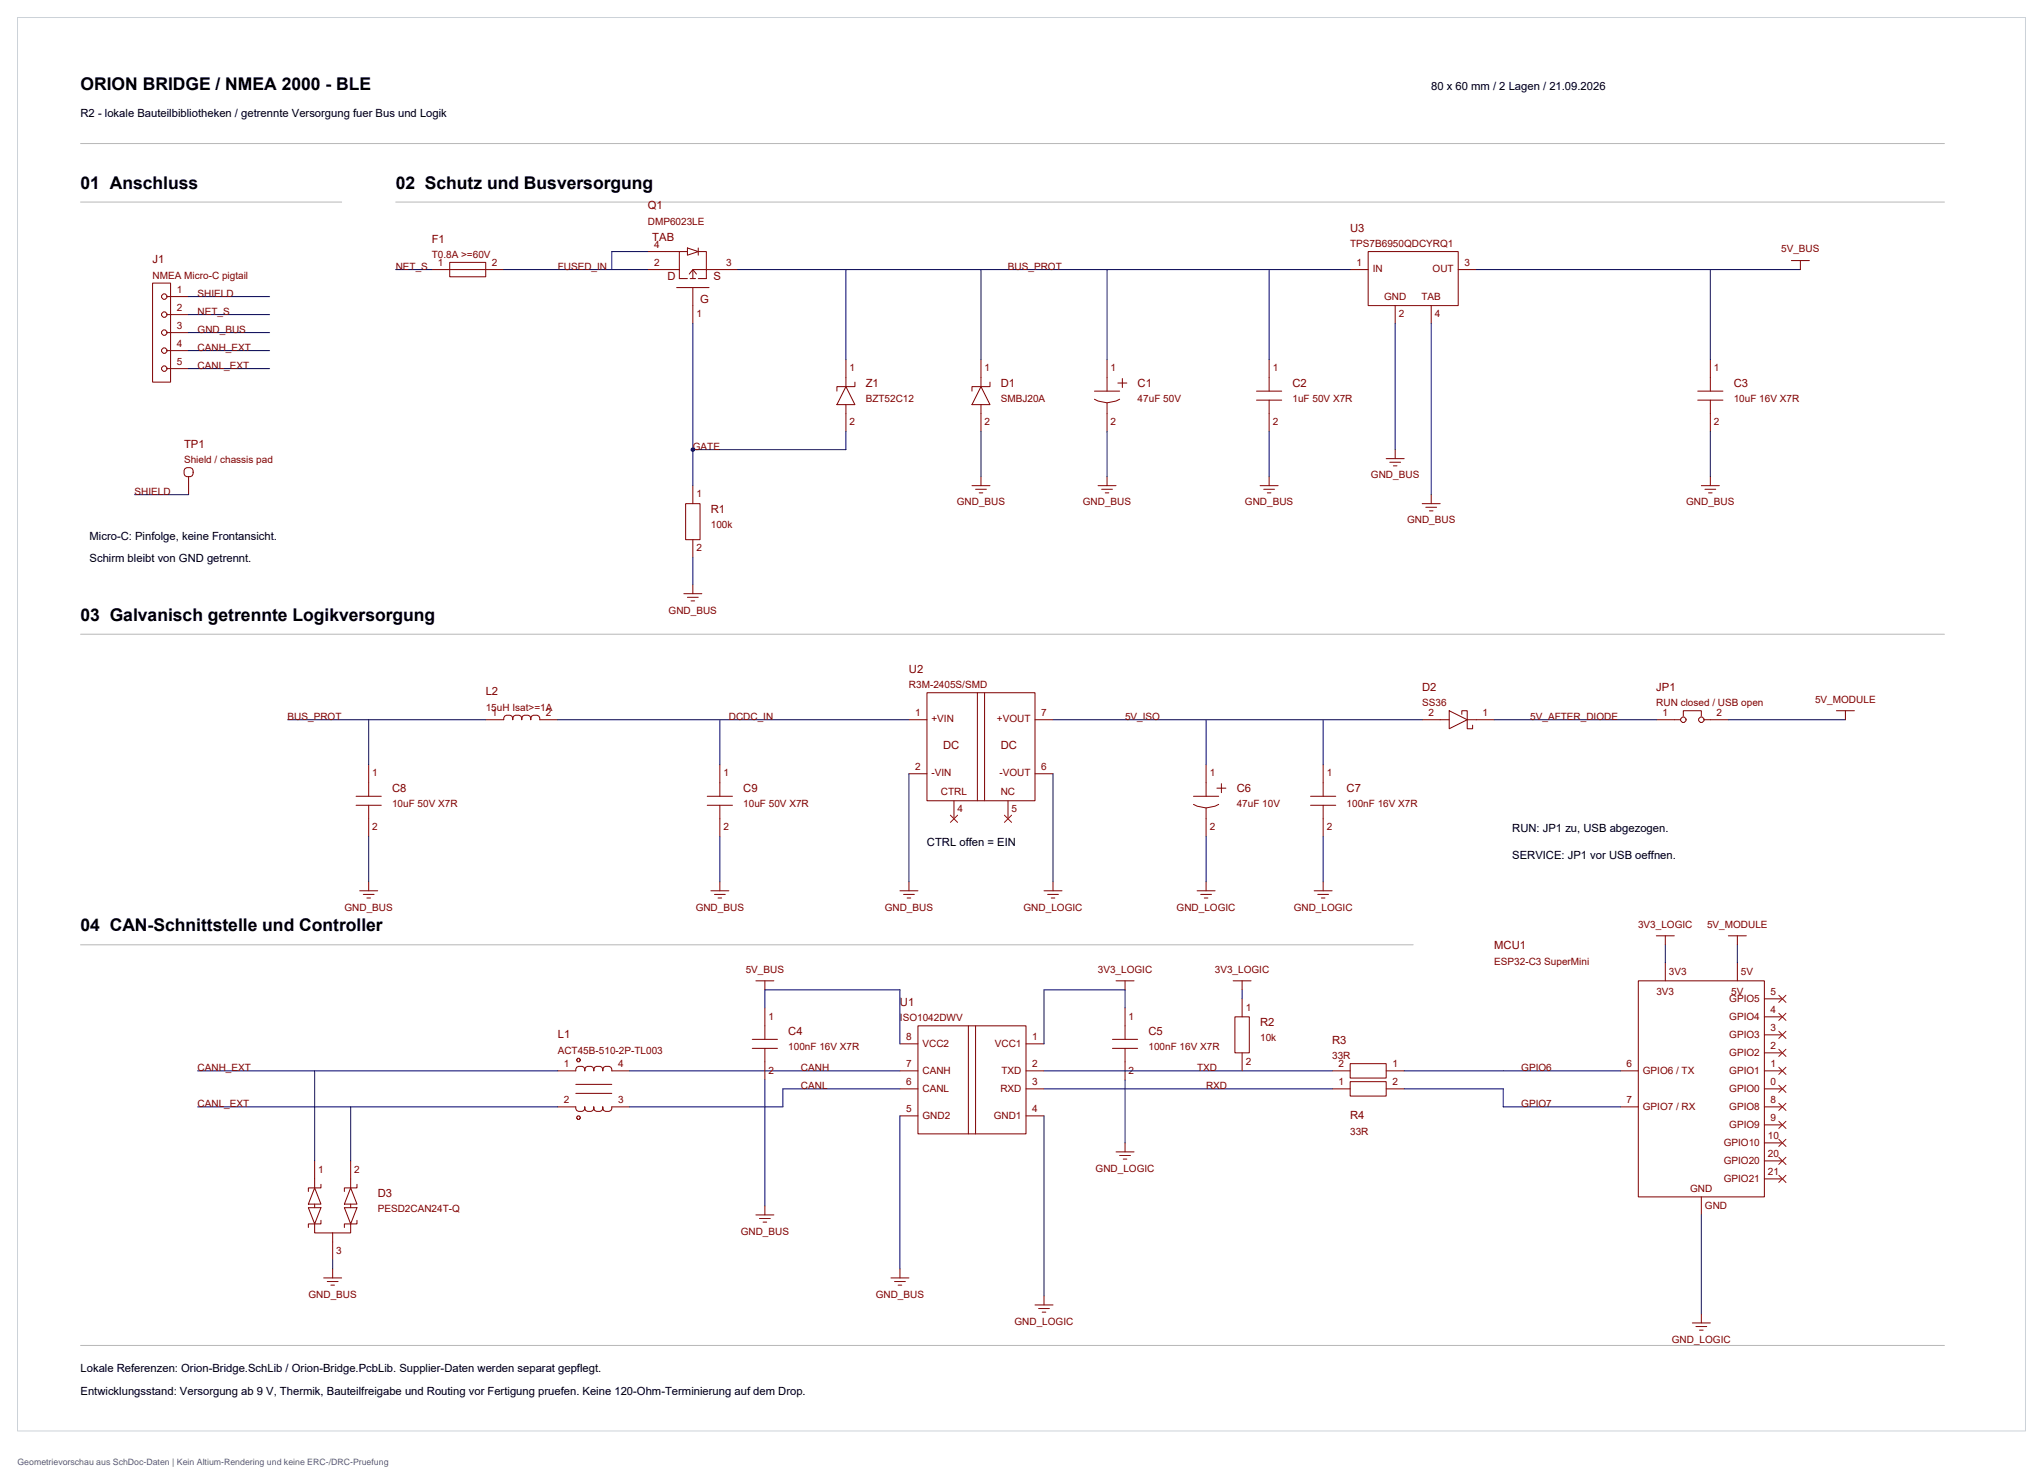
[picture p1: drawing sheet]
<svg xmlns="http://www.w3.org/2000/svg" width="576mm" height="416mm" viewBox="0 0 576 416" stroke-linecap="round" stroke-linejoin="round" font-family="sans-serif">
<path d="M4.9 4.9h566.5v398.8h-566.5z" fill="none" stroke="#ccd2d8" stroke-width=".28"/>
<path d="M22.7 40.5h525.8M22.7 57h73.7M111.6 57h436.9M22.7 178.9h525.8M22.7 266.6h375.9M22.7 379.6h525.8" fill="none" stroke="#b7b7b7" stroke-width=".28"/>
<g fill="none" stroke="#800000" stroke-width=".28">
<path d="M43 79.9h5.1v27.9h-5.1zM121.8 76.1h20.3M126.9 74h10.1v4.1h-10.1zM182.7 76.1h8.9v2.5h2.3M182.7 71h8.9M193.9 71h-2.3v5.1M193.9 70l3.1 1-3.1 1zM194.4 77.3l1-1.2 1.1 1.2M194.7 78.6h1.5M197 71h2.2v5.1h-3.8v2.5M197 70v2M208.1 76.1h-8.9v2.5h-2.2"/>
<path d="M380.9 76.1h5M385.9 71h25.4v15.2h-25.4zM411.3 76.1h5.1M505.3 73.5h5.1M507.9 73.5v2.6M47.1 83.7h6.1M47.1 88.8h6.1M47.1 93.8h6.1M47.1 98.9h6.1M190.9 81.1h9.1M195.4 81.1v10.2M393.6 86.2v5.1"/>
<path d="M403.7 86.2v5.1M47.1 104h6.1M238.6 109.1l2.6 5.1h-5.1zM238.6 101.5v7.6M238.6 114.2v7.6M241.2 107.8v1.3h-5.1v1.2M276.7 109.1l2.6 5.1h-5.1zM276.7 101.5v7.6M276.7 114.2v7.6M279.3 107.8v1.3h-5.1v1.2M308.7 112.6l1 .5a6.7 6.7 0 0 0 6.1-.5M308.7 110.3h7.1"/>
<path d="M312.3 101.5v8.8M312.3 113.7v8.1M315.3 108.1h2.6M316.6 106.8v2.5M354.4 110.3h7.2M354.4 112.9h7.2M358 101.5v8.8M358 112.9v8.9M478.9 110.3h7.1M478.9 112.9h7.1M482.5 101.5v8.8M482.5 112.9v8.9"/>
<path d="M52.2 132.2a1.41 1.41 0 0 1 1.7-.1 1.41 1.41 0 0 1 .6 1.6 1.37 1.37 0 0 1-1.8 .8 1.37 1.37 0 0 1-.8-1.8zM53.2 134.5v5.1M195.4 137v5.1M274.2 137h5.1M275.2 138h3M276.2 139.1h1M276.7 134.5v2.5M309.7 137h5.1M310.8 138h3M311.8 139.1h1M312.3 134.5v2.5M355.5 137h5"/>
<path d="M356.5 138h3M357.5 139.1h1M358 134.5v2.5M391 129.4h5.1M392 130.4h3.1M393.1 131.4h1M393.6 126.9v2.5M403.7 139.6v2.5M479.9 137h5.1M480.9 138h3.1M482 139.1h1M482.5 134.5v2.5"/>
<path d="M193.4 142.1h4.1v10.2h-4.1zM195.4 152.3v5M401.2 142.1h5.1M402.2 143.1h3M403.2 144.1h1M192.9 167.5h5.1M193.9 168.5h3.1M194.9 169.5h1M195.4 165v2.5M261.5 195.4h30.5v30.5h-30.5zM275.7 195.4v30.5M277.7 195.4v30.5"/>
<path d="M104 215.8v8.8M137 203.1h5.1a1.31 1.31 0 0 1 1-1.4 1.31 1.31 0 0 1 1.5 .9v.5a1.31 1.31 0 0 1 1.1-1.4 1.31 1.31 0 0 1 1.5 .9v.5a1.31 1.31 0 0 1 1-1.4 1.31 1.31 0 0 1 1.5 .9v.5a1.31 1.31 0 0 1 1.1-1.4 1.31 1.31 0 0 1 1.5 .9v.5h5M203.1 215.8v8.8M256.4 203.1h5.1M256.4 218.3h5.1M292 203.1h5M292 218.3h5M340.2 215.8v8.8M373.2 215.8v8.8M401.2 203.1h7.6M408.8 200.5l5.1 2.6-5.1 2.5zM412.4 201.5v-1h1.5v5.1h1.5v-1"/>
<path d="M413.9 203.1h7.6M467.2 203.1h6.9M474.8 202v-1.5h5.1v1.5M480.7 203.1h6.8M518 200.5h5.1M520.6 200.5v2.6M100.4 224.6h7.2M100.4 227.2h7.2M104 227.2v8.9M199.5 224.6h7.1M199.5 227.2h7.1M203.1 227.2v8.9"/>
<path d="M269.1 225.9v5.1M284.3 225.9v5.1M336.7 226.9l1 .5a6.7 6.7 0 0 0 6.1-.5M336.7 224.6h7.1M340.2 228v8.1M343.3 222.4h2.5M344.5 221.1v2.5M369.7 224.6h7.1M369.7 227.2h7.1M373.2 227.2v8.9M101.5 251.3h5M102.5 252.3h3"/>
<path d="M103.5 253.4h1M104 248.8v2.5M200.5 251.3h5.1M201.5 252.3h3.1M202.6 253.4h1M203.1 248.8v2.5M253.9 251.3h5M254.9 252.3h3M255.9 253.4h1M256.4 248.8v2.5M294.5 251.3h5.1M295.5 252.3h3.1"/>
<path d="M296.5 253.4h1M297 248.8v2.5M337.7 251.3h5.1M338.7 252.3h3M339.7 253.4h1M340.2 248.8v2.5M370.7 251.3h5.1M371.7 252.3h3.1M372.7 253.4h1M373.2 248.8v2.5M213.2 276.7h5.1M215.8 276.7v2.6"/>
<path d="M314.8 276.7h5.1M317.4 276.7v2.6M347.8 276.7h5.1M350.4 276.7v2.6M462.1 276.7h35.6v61h-35.6zM467.2 264h5.1M469.8 264v2.6M469.8 271.6v5.1M487.5 264h5.1M490.1 264v2.6M490.1 271.6v5.1M162.9 298.6h.5v.2h.3v.5h-.3v.3h-.5v-.3h-.2v-.5h.2z"/>
<path d="M212.2 293.2h7.1M212.2 295.8h7.1M215.8 284.3v8.9M215.8 295.8v8.9M253.9 294.5h5M258.9 289.4h30.5v30.5h-30.5zM273.2 289.4v30.5M275.2 289.4v30.5M289.4 294.5h5.1M313.8 293.2h7.1M313.8 295.8h7.1M317.4 284.3v8.9"/>
<path d="M317.4 295.8v8.9M348.3 286.9h4.1v10.1h-4.1zM350.4 281.8v5.1M350.4 297v5.1M497.7 281.8h5.1M497.7 286.9h5.1M497.7 292h5.1M497.7 297h5.1M157.3 302.1h5.1a1.31 1.31 0 0 1 1.1-1.3 1.31 1.31 0 0 1 1.5 .8v.5a1.31 1.31 0 0 1 1-1.3 1.31 1.31 0 0 1 1.5 .8v.5a1.31 1.31 0 0 1 1-1.3 1.31 1.31 0 0 1 1.5 .8v.5a1.31 1.31 0 0 1 1.1-1.3 1.31 1.31 0 0 1 1.5 .8v.5h5.1M157.3 312.3h5.1a1.31 1.31 0 0 0 1.1 1.3 1.31 1.31 0 0 0 1.5-.8v-.5a1.31 1.31 0 0 0 1 1.3 1.31 1.31 0 0 0 1.5-.8v-.5a1.31 1.31 0 0 0 1 1.3 1.31 1.31 0 0 0 1.5-.8v-.5a1.31 1.31 0 0 0 1.1 1.3 1.31 1.31 0 0 0 1.5-.8v-.5h5.1M162.4 305.9h10.2M162.4 308.5h10.2"/>
<path d="M162.7 315.1h.2v-.3h.5v.3h.3v.5h-.3v.2h-.5v-.2h-.2zM253.9 302.1h5M253.9 307.2h5M253.9 314.8h5M289.4 302.1h5.1M289.4 307.2h5.1M289.4 314.8h5.1M375.8 302.1h5.1M375.8 307.2h5.1M380.9 300.1h10.1v4.1h-10.1zM380.9 305.2h10.1v4h-10.1zM391 302.1h5.1"/>
<path d="M391 307.2h5.1M457.1 302.1h5M457.1 312.3h5M497.7 302.1h5.1M497.7 312.3h5.1M497.7 307.2h5.1M497.7 317.4h5.1M88.8 335.1l1.7 4.6h-3.5zM88.8 327.5v7.6M88.8 339.7v1M90.5 334.1v1h-3.5v1.1M98.9 335.1l1.8 4.6h-3.6z"/>
<path d="M98.9 327.5v7.6M98.9 339.7v1M100.7 334.1v1h-3.6v1.1M314.8 325h5.1M315.8 326h3.1M316.9 327h1M317.4 322.4v2.6M479.9 337.7v5.1M497.7 322.4h5.1M497.7 327.5h5.1M497.7 332.6h5.1M87 340.7h3.5l-1.7 4.6z"/>
<path d="M88.8 345.3v2.5h5M90.5 344.3v1h-3.5v1M93.8 347.8v7.7M93.8 358v2.5M97.1 340.7h3.6l-1.8 4.6zM98.9 345.3v2.5h-5.1M100.7 344.3v1h-3.6v1M213.2 342.8h5.1M214.2 343.8h3.1M215.3 344.8h1M215.8 340.2v2.6M253.9 358v2.5"/>
<path d="M91.3 360.5h5.1M92.3 361.6h3.1M93.3 362.6h1M251.3 360.5h5.1M252.3 361.6h3.1M253.4 362.6h1M292 368.2h5M293 369.2h3M294 370.2h1M294.5 365.6v2.6M477.4 373.2h5.1M478.4 374.3h3"/>
<path d="M479.4 375.3h1M479.9 370.7v2.5"/>
<circle cx="46.3" cy="83.6" r=".76"/>
<circle cx="46.3" cy="93.8" r=".76"/>
<circle cx="46.3" cy="88.7" r=".76"/>
<circle cx="46.3" cy="98.9" r=".76"/>
<circle cx="46.3" cy="103.9" r=".76"/>
<circle cx="474.8" cy="203" r=".76"/>
<circle cx="479.9" cy="203" r=".76"/>
</g>
<g fill="none" stroke="#000080" stroke-width=".28">
<path d="M111.6 76.1h10.2M142.1 76.1h40.6M182.7 71h-10.1v5.1M208.1 76.1h172.8M238.6 76.1v25.4M276.7 76.1v25.4M312.3 76.1v25.4M358 76.1v25.4M416.4 76.1h91.5M482.5 76.1v25.4M53.2 83.7h22.9M53.2 88.8h22.9"/>
<path d="M53.2 93.8h22.9M53.2 98.9h22.9M195.4 91.3v45.7M393.6 91.3v35.6M403.7 91.3v48.3M53.2 104h22.9M38 139.6h15.2M238.6 121.8v5.1h-43.2M276.7 121.8v12.7M312.3 121.8v12.7M358 121.8v12.7M482.5 121.8v12.7"/>
<path d="M195.4 157.3v7.7M81.1 203.1h55.9M104 203.1v12.7M157.3 203.1h99.1M203.1 203.1v12.7M256.4 218.3v30.5M297 203.1h104.2M297 218.3v30.5M340.2 203.1v12.7M373.2 203.1v12.7M421.5 203.1h45.7M487.5 203.1h33.1"/>
<path d="M104 236.1v12.7M203.1 236.1v12.7M340.2 236.1v12.7M373.2 236.1v12.7M350.4 279.3v2.5M469.8 266.6v5M490.1 266.6v5M215.8 284.3v-5h38.1v15.2M317.4 284.3v-5h-22.9v15.2M55.7 302.1h101.6M55.7 312.3h101.6M88.8 302.1v25.4"/>
<path d="M98.9 312.3v15.2M177.7 302.1h76.2M215.8 304.7v35.5M253.9 307.2h-33.1v5.1h-43.1M253.9 314.8v43.2M294.5 302.1h81.3M294.5 307.2h81.3M294.5 314.8v50.8M317.4 304.7v17.7M396.1 302.1h61M396.1 307.2h27.9v5.1h33.1M93.8 355.5v2.5"/>
<path d="M479.9 342.8v27.9"/>
</g>
<g fill="none" stroke="#f00" stroke-width=".28">
<path d="M268.1 230l2 2M270.1 230l-2 2M283.3 230l2.1 2M285.4 230l-2.1 2M501.8 280.8l2 2M501.8 285.9l2 2M501.8 290.9l2 2.1M501.8 296l2 2.1M503.8 280.8l-2 2M503.8 285.9l-2 2M503.8 290.9l-2 2.1M503.8 296l-2 2.1"/>
<path d="M501.8 311.3l2 2M501.8 316.3l2 2.1M501.8 301.1l2 2M501.8 306.2l2 2M503.8 311.3l-2 2M503.8 316.3l-2 2.1M503.8 301.1l-2 2M503.8 306.2l-2 2M501.8 321.4l2 2.1M501.8 326.5l2 2M501.8 331.6l2 2M503.8 321.4l-2 2.1"/>
<path d="M503.8 326.5l-2 2M503.8 331.6l-2 2"/>
</g>
<circle cx="195.4" cy="126.9" r=".64" fill="#000080"/>
<g font-size="4.9">
<text x="22.7" y="25.3">ORION BRIDGE / NMEA 2000 - BLE</text>
<text x="22.7" y="53.2">01 Anschluss</text>
<text x="111.6" y="53.2">02 Schutz und Busversorgung</text>
<text x="22.7" y="175.1">03 Galvanisch getrennte Logikversorgung</text>
<text x="22.7" y="262.7">04 CAN-Schnittstelle und Controller</text>
</g>
<g font-size="3.2">
<text x="403.7" y="25.3">80 x 60 mm / 2 Lagen / 21.09.2026</text>
<text x="22.7" y="32.9">R2 - lokale Bauteilbibliotheken / getrennte Versorgung fuer Bus und Logik</text>
<text x="25.3" y="152.3">Micro-C: Pinfolge, keine Frontansicht.</text>
<text x="25.3" y="158.6">Schirm bleibt von GND getrennt.</text>
<text x="261.5" y="238.6">CTRL offen = EIN</text>
<text x="426.6" y="234.8">RUN: JP1 zu, USB abgezogen.</text>
<text x="426.6" y="242.4">SERVICE: JP1 vor USB oeffnen.</text>
<text x="22.7" y="387.2">Lokale Referenzen: Orion-Bridge.SchLib / Orion-Bridge.PcbLib. Supplier-Daten werden separat gepflegt.</text>
<text x="22.7" y="393.6">Entwicklungsstand: Versorgung ab 9 V, Thermik, Bauteilfreigabe und Routing vor Fertigung pruefen. Keine 120-Ohm-Terminierung auf dem Drop.</text>
</g>
<g font-size="3.2" fill="#800000">
<text x="182.7" y="59">Q1</text>
<text x="380.9" y="65.4">U3</text>
<text x="121.8" y="68.4">F1</text>
<text x="184" y="67.9">TAB</text>
<text x="43" y="74.3">J1</text>
<text x="188.3" y="79.1">D</text>
<text x="201.3" y="79.1">S</text>
<text x="197.5" y="85.5">G</text>
<text x="244.2" y="109.1">Z1</text>
<text x="282.3" y="109.1">D1</text>
<text x="320.9" y="109.1">C1</text>
<text x="364.6" y="109.1">C2</text>
<text x="489.1" y="109.1">C3</text>
<text x="51.9" y="126.4">TP1</text>
<text x="200.5" y="144.6">R1</text>
<text x="256.4" y="189.9">U2</text>
<text x="137" y="196.2">L2</text>
<text x="401.2" y="194.9">D2</text>
<text x="467.2" y="194.9">JP1</text>
<text x="266.1" y="211.2">DC</text>
<text x="282.3" y="211.2">DC</text>
<text x="110.6" y="223.4">C8</text>
<text x="209.7" y="223.4">C9</text>
<text x="348.9" y="223.4">C6</text>
<text x="379.8" y="223.4">C7</text>
<text x="421.5" y="267.8">MCU1</text>
<text x="253.9" y="283.8">U1</text>
<text x="157.3" y="293">L1</text>
<text x="222.4" y="292">C4</text>
<text x="324" y="292">C5</text>
<text x="355.5" y="289.4">R2</text>
<text x="375.8" y="294.5">R3</text>
<text x="380.9" y="315.8">R4</text>
<text x="106.5" y="337.7">D3</text>
</g>
<g font-size="2.8" fill="#800000">
<text x="182.7" y="63.4">DMP6023LE</text>
<text x="184.5" y="70">4</text>
<text x="380.9" y="69.7">TPS7B6950QDCYRQ1</text>
<text x="502.4" y="71.2">5V_BUS</text>
<text x="111.6" y="76.1">NET_S</text>
<text x="121.8" y="72.8">T0.8A &gt;=60V</text>
<text x="123.5" y="75">1</text>
<text x="138.8" y="75">2</text>
<text x="157.3" y="76.1">FUSED_IN</text>
<text x="184.5" y="75">2</text>
<text x="204.8" y="75">3</text>
<text x="284.3" y="76.1">BUS_PROT</text>
<text x="382.6" y="75">1</text>
<text x="387.2" y="76.8">IN</text>
<text x="404.1" y="76.8">OUT</text>
<text x="413.1" y="75">3</text>
<text x="43" y="78.6">NMEA Micro-C pigtail</text>
<text x="49.9" y="82.7">1</text>
<text x="55.7" y="83.7">SHIELD</text>
<text x="49.9" y="87.7">2</text>
<text x="55.7" y="88.8">NET_S</text>
<text x="196.5" y="89.5">1</text>
<text x="390.4" y="84.7">GND</text>
<text x="394.6" y="89.5">2</text>
<text x="401" y="84.7">TAB</text>
<text x="404.7" y="89.5">4</text>
<text x="49.9" y="92.8">3</text>
<text x="55.7" y="93.8">GND_BUS</text>
<text x="49.9" y="97.9">4</text>
<text x="55.7" y="98.9">CANH_EXT</text>
<text x="49.9" y="103">5</text>
<text x="55.7" y="104">CANL_EXT</text>
<text x="239.6" y="104.8">1</text>
<text x="277.7" y="104.8">1</text>
<text x="313.3" y="104.8">1</text>
<text x="359" y="104.8">1</text>
<text x="483.5" y="104.8">1</text>
<text x="244.2" y="113.4">BZT52C12</text>
<text x="282.3" y="113.4">SMBJ20A</text>
<text x="320.9" y="113.4">47uF 50V</text>
<text x="364.6" y="113.4">1uF 50V X7R</text>
<text x="489.1" y="113.4">10uF 16V X7R</text>
<text x="239.6" y="120">2</text>
<text x="277.7" y="120">2</text>
<text x="313.3" y="120">2</text>
<text x="359" y="120">2</text>
<text x="483.5" y="120">2</text>
<text x="51.9" y="130.7">Shield / chassis pad</text>
<text x="195.4" y="126.9">GATE</text>
<text x="386.7" y="135">GND_BUS</text>
<text x="38" y="139.6">SHIELD</text>
<text x="196.5" y="140.3">1</text>
<text x="269.9" y="142.6">GND_BUS</text>
<text x="305.5" y="142.6">GND_BUS</text>
<text x="351.2" y="142.6">GND_BUS</text>
<text x="475.6" y="142.6">GND_BUS</text>
<text x="200.5" y="149">100k</text>
<text x="396.9" y="147.7">GND_BUS</text>
<text x="196.5" y="155.6">2</text>
<text x="188.6" y="173.1">GND_BUS</text>
<text x="256.4" y="194.2">R3M-2405S/SMD</text>
<text x="81.1" y="203.1">BUS_PROT</text>
<text x="137" y="200.5">15uH Isat&gt;=1A</text>
<text x="138.8" y="202">1</text>
<text x="154" y="202">2</text>
<text x="205.6" y="203.1">DCDC_IN</text>
<text x="258.2" y="202">1</text>
<text x="262.7" y="203.8">+VIN</text>
<text x="281.2" y="203.8">+VOUT</text>
<text x="293.7" y="202">7</text>
<text x="317.4" y="203.1">5V_ISO</text>
<text x="401.2" y="199.2">SS36</text>
<text x="402.9" y="202">2</text>
<text x="418.2" y="202">1</text>
<text x="431.7" y="203.1">5V_AFTER_DIODE</text>
<text x="467.2" y="199.2">RUN closed / USB open</text>
<text x="469" y="202">1</text>
<text x="484.2" y="202">2</text>
<text x="512" y="198.2">5V_MODULE</text>
<text x="105" y="219.1">1</text>
<text x="204.1" y="219.1">1</text>
<text x="258.2" y="217.3">2</text>
<text x="262.7" y="219.1">-VIN</text>
<text x="281.9" y="219.1">-VOUT</text>
<text x="293.7" y="217.3">6</text>
<text x="341.2" y="219.1">1</text>
<text x="374.3" y="219.1">1</text>
<text x="110.6" y="227.7">10uF 50V X7R</text>
<text x="209.7" y="227.7">10uF 50V X7R</text>
<text x="265.4" y="224.4">CTRL</text>
<text x="282.3" y="224.4">NC</text>
<text x="348.9" y="227.7">47uF 10V</text>
<text x="379.8" y="227.7">100nF 16V X7R</text>
<text x="270.1" y="229.2">4</text>
<text x="285.4" y="229.2">5</text>
<text x="105" y="234.3">2</text>
<text x="204.1" y="234.3">2</text>
<text x="341.2" y="234.3">2</text>
<text x="374.3" y="234.3">2</text>
<text x="97.2" y="256.9">GND_BUS</text>
<text x="196.2" y="256.9">GND_BUS</text>
<text x="249.6" y="256.9">GND_BUS</text>
<text x="288.7" y="256.9">GND_LOGIC</text>
<text x="331.9" y="256.9">GND_LOGIC</text>
<text x="364.9" y="256.9">GND_LOGIC</text>
<text x="462.1" y="261.7">3V3_LOGIC</text>
<text x="481.5" y="261.7">5V_MODULE</text>
<text x="210.3" y="274.4">5V_BUS</text>
<text x="309.7" y="274.4">3V3_LOGIC</text>
<text x="342.7" y="274.4">3V3_LOGIC</text>
<text x="421.5" y="272.1">ESP32-C3 SuperMini</text>
<text x="470.8" y="274.9">3V3</text>
<text x="491.1" y="274.9">5V</text>
<text x="467.2" y="280.8">3V3</text>
<text x="488.4" y="280.8">5V</text>
<text x="499.5" y="280.8">5</text>
<text x="216.8" y="287.6">1</text>
<text x="318.4" y="287.6">1</text>
<text x="351.4" y="285.1">1</text>
<text x="487.8" y="282.6">GPIO5</text>
<text x="487.8" y="287.6">GPIO4</text>
<text x="499.5" y="285.9">4</text>
<text x="253.9" y="288.1">ISO1042DWV</text>
<text x="255.6" y="293.5">8</text>
<text x="291.2" y="293.5">1</text>
<text x="355.5" y="293.7">10k</text>
<text x="487.8" y="292.7">GPIO3</text>
<text x="499.5" y="290.9">3</text>
<text x="157.3" y="297.3">ACT45B-510-2P-TL003</text>
<text x="222.4" y="296.3">100nF 16V X7R</text>
<text x="260.2" y="295.3">VCC2</text>
<text x="280.6" y="295.3">VCC1</text>
<text x="324" y="296.3">100nF 16V X7R</text>
<text x="375.8" y="298.8">33R</text>
<text x="487.8" y="297.8">GPIO2</text>
<text x="499.5" y="296">2</text>
<text x="55.7" y="302.1">CANH_EXT</text>
<text x="159.1" y="301.1">1</text>
<text x="174.3" y="301.1">4</text>
<text x="216.8" y="302.9">2</text>
<text x="225.9" y="302.1">CANH</text>
<text x="255.6" y="301.1">7</text>
<text x="260.2" y="302.9">CANH</text>
<text x="282.5" y="302.9">TXD</text>
<text x="291.2" y="301.1">2</text>
<text x="318.4" y="302.9">2</text>
<text x="337.7" y="302.1">TXD</text>
<text x="351.4" y="300.3">2</text>
<text x="377.5" y="301.1">2</text>
<text x="392.8" y="301.1">1</text>
<text x="429.1" y="302.1">GPIO6</text>
<text x="458.8" y="301.1">6</text>
<text x="463.4" y="302.9">GPIO6 / TX</text>
<text x="487.8" y="302.9">GPIO1</text>
<text x="499.5" y="301.1">1</text>
<text x="159.1" y="311.3">2</text>
<text x="174.3" y="311.3">3</text>
<text x="225.9" y="307.2">CANL</text>
<text x="255.6" y="306.2">6</text>
<text x="260.2" y="308">CANL</text>
<text x="282.2" y="308">RXD</text>
<text x="291.2" y="306.2">3</text>
<text x="340.2" y="307.2">RXD</text>
<text x="377.5" y="306.2">1</text>
<text x="392.8" y="306.2">2</text>
<text x="458.8" y="311.3">7</text>
<text x="487.8" y="308">GPIO0</text>
<text x="499.5" y="306.2">0</text>
<text x="499.5" y="311.3">8</text>
<text x="55.7" y="312.3">CANL_EXT</text>
<text x="255.6" y="313.8">5</text>
<text x="260.2" y="315.6">GND2</text>
<text x="280.3" y="315.6">GND1</text>
<text x="291.2" y="313.8">4</text>
<text x="429.1" y="312.3">GPIO7</text>
<text x="463.4" y="313">GPIO7 / RX</text>
<text x="487.8" y="313">GPIO8</text>
<text x="499.5" y="316.3">9</text>
<text x="380.9" y="320.2">33R</text>
<text x="486.2" y="323.2">GPIO10</text>
<text x="487.8" y="318.1">GPIO9</text>
<text x="498.7" y="321.4">10</text>
<text x="486.2" y="328.3">GPIO20</text>
<text x="498.7" y="326.5">20</text>
<text x="89.8" y="330.8">1</text>
<text x="99.9" y="330.8">2</text>
<text x="309" y="330.6">GND_LOGIC</text>
<text x="486.2" y="333.4">GPIO21</text>
<text x="498.7" y="331.6">21</text>
<text x="106.5" y="342">PESD2CAN24T-Q</text>
<text x="476.8" y="336.2">GND</text>
<text x="480.9" y="341">GND</text>
<text x="94.9" y="353.7">3</text>
<text x="208.9" y="348.3">GND_BUS</text>
<text x="87" y="366.1">GND_BUS</text>
<text x="247" y="366.1">GND_BUS</text>
<text x="286.2" y="373.7">GND_LOGIC</text>
<text x="471.6" y="378.8">GND_LOGIC</text>
</g>
<text font-size="2.5" fill="#59636b" x="4.9" y="413.2">Geometrievorschau aus SchDoc-Daten | Kein Altium-Rendering und keine ERC-/DRC-Pruefung</text>
</svg>
